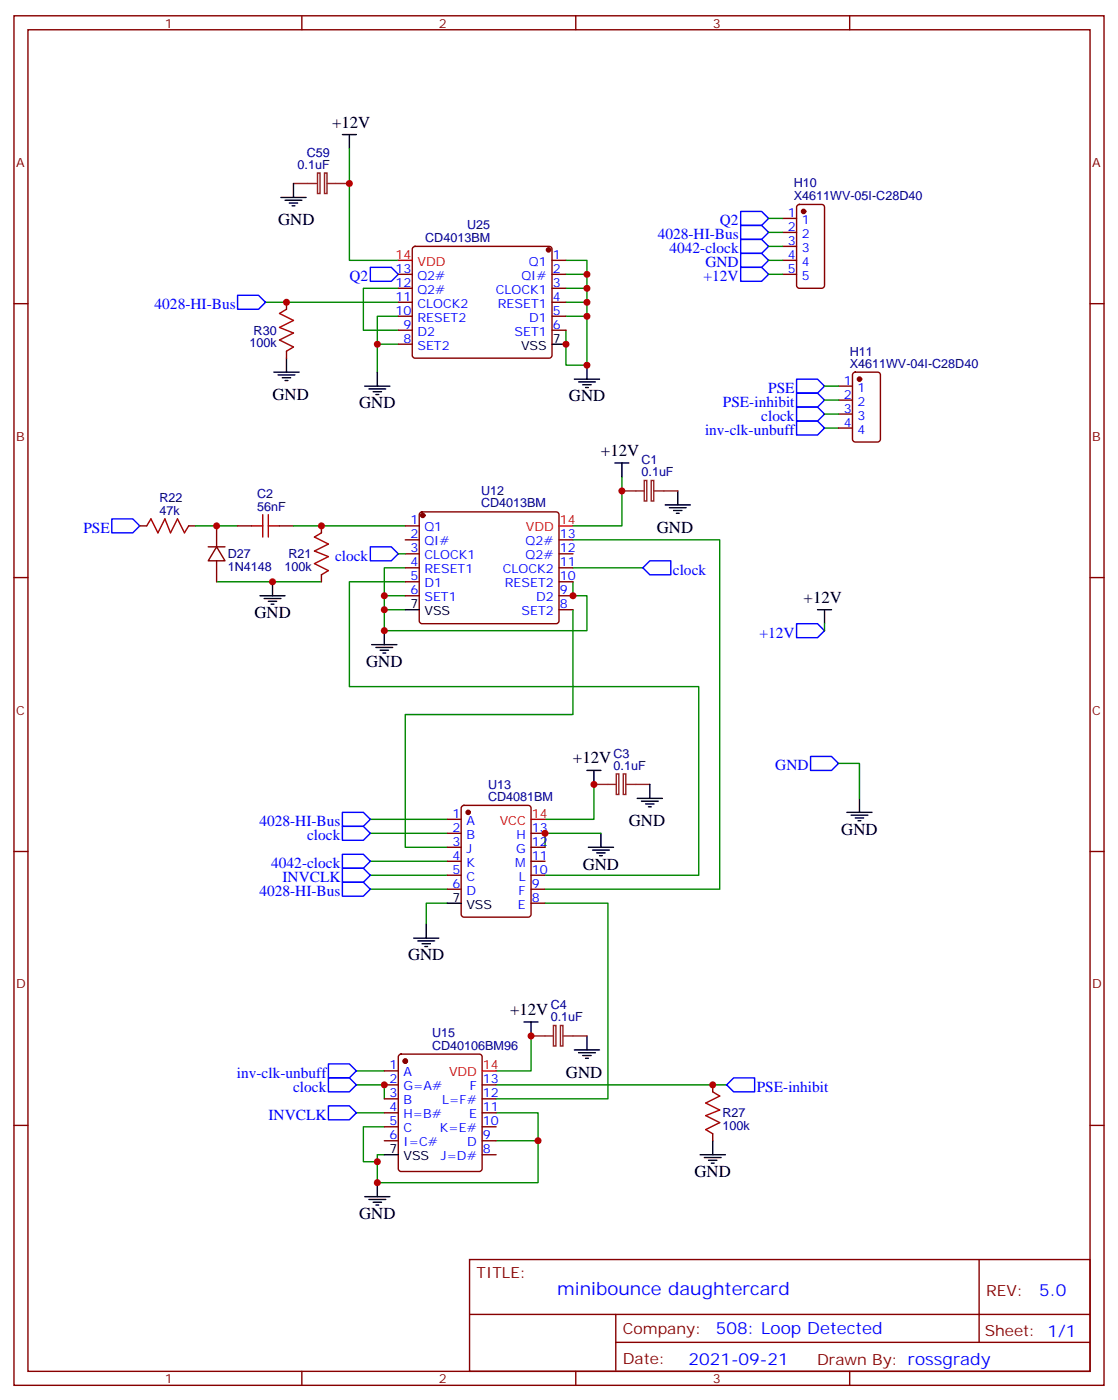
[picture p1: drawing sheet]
<svg xmlns="http://www.w3.org/2000/svg" width="282mm" height="353mm" viewBox="0 0 282 353" stroke-linecap="round" stroke-linejoin="round" font-family="sans-serif">
<g fill="none" stroke="#870000" stroke-width=".35">
<path d="M3.5 4h275.2v345.7h-275.2zM7.1 7.5h268.1v338.7h-268.1zM76.2 4v3.5M145.3 4v3.5M214.5 4v3.5M197.6 55.1h3.5M197.6 58.7h3.5M201.3 51.8l.5-.2h5.6a.71 .71 0 0 1 .7 .7v20l-.7 .5h-5.6l-.5-.3-.2-.4v-19.8zM3.5 76.7h3.6M72.3 76.3v1.8M100.5 69.3h3.6M100.5 72.8h3.6"/>
<path d="M100.5 76.3h3.6M100.5 79.8h3.6M104.3 62.4l.5-.2h33.8a.71 .71 0 0 1 .7 .7v26.8l-.2 .5-.5 .2h-33.8l-.5-.2-.2-.5v-26.8zM139.3 65.7h3.6M139.3 69.3h3.6M139.3 72.8h3.6M139.3 76.3h3.6M139.3 79.8h3.6M197.6 65.7h3.5M197.6 69.3h3.5M197.6 62.2h3.5M275.2 76.7h3.5"/>
<path d="M72.3 88.7v1.7M100.5 83.4h3.6M100.5 86.9h3.6M139.3 83.4h3.6M211.7 97.5h3.5M215.4 94.2l.5-.3h5.6a.71 .71 0 0 1 .7 .8v16.5l-.7 .4h-5.6l-.5-.3-.2-.4v-16.2zM211.7 101h3.5M211.7 104.5h3.5M211.7 108.1h3.5M35.3 132.8h1.7M47.6 132.8h1.8M52.6 138h4.2"/>
<path d="M54.7 138l2.1 3.6h-4.2zM54.7 132.8v5.2M60 132.8h3.5M70.6 132.8h3.5M81.1 132.8v1.7M102.3 132.8h3.5M102.3 136.3h3.5M102.3 139.8h3.5M106.1 129.4l.4-.2h33.9a.71 .71 0 0 1 .7 .7v26.8l-.2 .5-.5 .2h-33.9l-.5-.2-.2-.5v-26.8zM141.1 136.3h3.5M141.1 139.8h3.5M3.5 145.8h3.6"/>
<path d="M54.7 141.6v5.3M81.1 145.1v1.8M102.3 143.3h3.5M102.3 146.9h3.5M102.3 150.4h3.5M141.1 143.3h3.5M141.1 146.9h3.5M141.1 150.4h3.5M141.1 153.9h3.5M275.2 145.8h3.5M3.5 214.9h3.6M112.9 206.8h3.5"/>
<path d="M112.9 210.4h3.5M112.9 213.9h3.5M112.9 217.4h3.5M116.7 203.5l.4-.2h16.2a.71 .71 0 0 1 .8 .7l-.1 27.1-.7 .4h-16.2l-.5-.2-.2-.5v-26.8zM134.1 210.4h3.5M134.1 213.9h3.5M134.1 217.4h3.5M275.2 214.9h3.5M112.9 220.9h3.5M112.9 224.5h3.5M134.1 220.9h3.5M134.1 224.5h3.5"/>
<path d="M134.1 228h3.5M97 270.3h3.5M97 273.9h3.5M97 277.4h3.5M100.8 266.3l.4-.2h19.8a.71 .71 0 0 1 .7 .7l-.1 28.5-.6 .4h-19.8l-.5-.2-.2-.5v-28.2zM121.7 273.9h3.5M121.7 277.4h3.5M179.9 273.9v1.7M3.5 284.1h3.6M97 280.9h3.5M97 284.4h3.5M97 288h3.5"/>
<path d="M121.7 280.9h3.5M121.7 284.4h3.5M121.7 288h3.5M121.7 291.5h3.5M179.9 286.2v1.8M275.2 284.1h3.5M118.5 318h156.7v28.2h-156.7zM247.2 318v20.9M118.6 331.8h156.4M155.4 338.9h119.6M155.4 331.8v14.1M76.2 346.2v3.5"/>
<path d="M145.3 346.2v3.5M214.5 346.2v3.5"/>
</g>
<g fill="none" stroke="#008700" stroke-width=".35">
<path d="M88.2 37.5v28.2h12.3M194 55.1h3.6M194 58.7h3.6M67 76.3h33.5M100.5 72.8h-8.8v10.6h8.8M100.5 79.8h-5.3v7.1M142.9 65.7h5.3v3.6M142.9 69.3h5.3v3.5M142.9 72.8h5.3v19.4h-5.3v-8.8M142.9 76.3h5.3M142.9 79.8h5.3M194 62.2h3.6"/>
<path d="M194 65.7h3.6M194 69.3h3.6M100.5 86.9h-5.3v7M208.1 97.5h3.6M208.1 108.1h3.6M208.1 101h3.6M208.1 104.5h3.6M49.4 132.8h10.6M74.1 132.8h28.2M100.5 139.8h1.8M144.6 136.3h37.1v88.2h-44.1M157 120.4v12.4h-12.4"/>
<path d="M54.7 146.9h26.4M102.3 146.9h-14.1v26.4h88.2v47.6h-38.8M102.3 143.3h-5.3v7.1M102.3 150.4h-5.3v3.5M144.6 153.9v26.5h-42.3v33.5h10.6M144.6 146.9v3.5h3.6v8.8h-51.2v-5.3h5.3M144.6 143.3h17.7M208.1 157.4v1.8M149.9 198v8.8h-12.3M211.7 192.7h5.3v8.8M93.5 217.4h19.4M93.5 206.8h19.4"/>
<path d="M93.5 210.4h19.4M151.7 210.4h-14.1v3.5M93.5 220.9h19.4M93.5 224.5h19.4M112.9 228h-5.3v5.3M137.6 228h15.9v49.4h-28.3M90 273.9h7v3.5M90 270.3h7M125.2 273.9h58.2M134.1 261.5v8.8h-8.9M90 280.9h7M97 284.4h-5.3v8.9h3.5"/>
<path d="M125.2 280.9h10.6v17.7h-40.6v-7.1h1.8M125.2 288h10.6"/>
</g>
<g fill="none" stroke="#00f" stroke-width=".35">
<path d="M187 53.4h5.3l1.7 1.7-1.7 1.8h-5.3zM187 56.9h5.3l1.7 1.8-1.7 1.7h-5.3zM60 74.5h5.3l1.7 1.8-1.7 1.8h-5.3zM93.5 67.5h5.3l1.7 1.8-1.7 1.7h-5.3zM187 60.4h5.3l1.7 1.8-1.7 1.8h-5.3zM187 67.5h5.3l1.7 1.8-1.7 1.7h-5.3zM187 64h5.3l1.7 1.7-1.7 1.8h-5.3zM201.1 95.7h5.3l1.7 1.8-1.7 1.7h-5.3zM201.1 99.2h5.3l1.7 1.8-1.7 1.8h-5.3zM201.1 102.8h5.3l1.7 1.7-1.7 1.8h-5.3zM201.1 106.3h5.3l1.7 1.8-1.7 1.7h-5.3zM28.2 131h5.3l1.8 1.8-1.8 1.7h-5.3z"/>
<path d="M93.5 138h5.3l1.7 1.8-1.7 1.8h-5.3zM164 141.6h5.3v3.5h-5.3l-1.7-1.8zM201.1 157.4h5.3l1.7 1.8-1.7 1.8h-5.3zM204.6 191h5.3l1.8 1.7-1.8 1.8h-5.3zM86.4 215.7h5.3l1.8 1.7-1.8 1.8h-5.3zM86.4 219.2h5.3l1.8 1.7-1.8 1.8h-5.3zM86.4 205.1h5.3l1.8 1.7-1.8 1.8h-5.3zM86.4 208.6h5.3l1.8 1.8-1.8 1.7h-5.3zM86.4 222.7h5.3l1.8 1.8-1.8 1.7h-5.3zM82.9 279.2h5.3l1.8 1.7-1.8 1.8h-5.3zM82.9 272.1h5.3l1.8 1.8-1.8 1.7h-5.3zM82.9 268.6h5.3l1.8 1.7-1.8 1.8h-5.3z"/>
<path d="M183.4 273.9l1.8-1.8h5.3v3.5h-5.3z"/>
</g>
<g fill="none" stroke="#000" stroke-width=".35">
<path d="M86.4 34h3.6M88.2 34v3.5M70.9 49.8h6.4M72 50.6h4.2M73 51.3h2.1M73.7 52h.7M74.1 46.3v3.5M69.1 93.9h6.4M70.2 94.7h4.2M71.3 95.4h2.1M72 96.1h.7M72.3 90.4v3.5"/>
<path d="M92.1 97.5h6.3M93.1 98.2h4.3M94.2 98.9h2.1M94.9 99.6h.7M95.2 93.9v3.6M139.3 86.9h3.6M145 95.7h6.3M146 96.4h4.3M147.1 97.1h2.1M147.8 97.8h.7M148.2 92.2v3.5M155.2 116.9h3.5"/>
<path d="M157 116.9v3.5M167.9 127.5h6.4M169 128.2h4.2M170 128.9h2.2M170.7 129.6h.7M171.1 123.9v3.6M65.6 150.4h6.4M66.7 151.1h4.2M67.7 151.8h2.1M68.4 152.5h.7M68.8 146.9v3.5M97 159.2v3.5"/>
<path d="M102.3 153.9h3.5M206.4 153.9h3.5M208.1 153.9v3.5M93.8 162.7h6.4M94.9 163.4h4.2M96 164.1h2.1M96.7 164.9h.7M148.2 194.5h3.5M149.9 194.5v3.5M164 198v3.5M148.5 213.9h6.4M149.6 214.6h4.2"/>
<path d="M150.6 215.3h2.2M151.3 216h.7M151.7 210.4v3.5M160.9 201.5h6.3M161.9 202.2h4.3M163 203h2.1M163.7 203.7h.7M213.8 205.1h6.3M214.8 205.8h4.3M215.9 206.5h2.1M216.6 207.2h.7M217 201.5v3.6"/>
<path d="M104.4 236.8h6.4M105.5 237.5h4.2M106.5 238.2h2.2M107.2 238.9h.7M107.6 233.3v3.5M112.9 228h3.5M132.3 258h3.5M134.1 258v3.5M145 265h6.3M146 265.7h4.3M147.1 266.5h2.1M147.8 267.2h.7"/>
<path d="M148.2 261.5v3.5M95.2 298.6v3.5M97 291.5h3.5M176.7 291.5h6.4M177.8 292.2h4.2M178.9 292.9h2.1M179.6 293.6h.7M179.9 288v3.5M92.1 302.1h6.3M93.1 302.8h4.3M94.2 303.5h2.1M94.9 304.2h.7"/>
</g>
<path d="M72.3 78.1l-1.7 1 3.5 1.8-3.5 1.8 3.5 1.4-3.5 1.7 3.5 1.8-1.8 1.1M37 132.8l1.1-1.8 1.8 3.5 1.7-3.5 1.4 3.5 1.8-3.5 1.8 3.5 1-1.7M63.5 132.8h2.8M66.3 129.9v5.7M67.7 132.8h2.9M67.7 129.9v5.7M81.1 134.5l-1.7 1.1 3.5 1.7-3.5 1.8 3.5 1.4-3.5 1.8 3.5 1.7-1.8 1.1M179.9 275.6l1.8 1.1-3.5 1.7 3.5 1.8-3.5 1.4 3.5 1.8-3.5 1.8 1.7 1" fill="none" stroke="#a10000" stroke-width=".35"/>
<g fill="none" stroke="#8c2424" stroke-width=".35">
<path d="M74.1 46.3h6M80.2 43.7h.6v5.2h-.6zM81.9 43.7h.6v5.2h-.6zM82.5 46.3h5.7M157 123.9h5.6M162.6 121.3h.7v5.2h-.7zM164.4 121.3h.6v5.2h-.6zM165.1 123.9h6M149.9 198h5.7M155.6 195.4h.6v5.2h-.6zM157.3 195.4h.7v5.2h-.7zM158 198h6"/>
<path d="M139.7 258.9h.6v5.2h-.6zM141.5 258.9h.6v5.2h-.6zM134.1 261.5h5.6M142.2 261.5h6"/>
</g>
<g fill="#870000" stroke="#870000" stroke-width=".35">
<circle cx="102.3" cy="267.9" r=".53"/>
<circle cx="118.2" cy="205.1" r=".53"/>
<circle cx="106.7" cy="130.1" r=".53"/>
<circle cx="138.5" cy="63.1" r=".53"/>
<circle cx="217" cy="95.7" r=".53"/>
<circle cx="202.8" cy="53.4" r=".53"/>
</g>
<path d="M100.5 65.7h3.6M141.1 132.8h3.5M134.1 206.8h3.5M121.7 270.3h3.5" fill="none" stroke="#f00" stroke-width=".35"/>
<g fill="#c00">
<circle cx="148.2" cy="69.3" r=".88"/>
<circle cx="148.2" cy="72.8" r=".88"/>
<circle cx="148.2" cy="76.3" r=".88"/>
<circle cx="148.2" cy="79.8" r=".88"/>
<circle cx="148.2" cy="92.2" r=".88"/>
<circle cx="135.8" cy="288" r=".88"/>
<circle cx="95.3" cy="293.3" r=".88"/>
<circle cx="137.6" cy="210.4" r=".88"/>
<circle cx="72.3" cy="76.3" r=".88"/>
<circle cx="95.3" cy="298.6" r=".88"/>
<circle cx="179.9" cy="273.9" r=".88"/>
<circle cx="134.1" cy="261.5" r=".88"/>
<circle cx="97" cy="273.9" r=".88"/>
<circle cx="157" cy="123.9" r=".88"/>
<circle cx="149.9" cy="198" r=".88"/>
<circle cx="97" cy="159.2" r=".88"/>
<circle cx="144.6" cy="150.4" r=".88"/>
<circle cx="97" cy="150.4" r=".88"/>
<circle cx="97" cy="153.9" r=".88"/>
<circle cx="68.8" cy="146.9" r=".88"/>
<circle cx="54.7" cy="132.8" r=".88"/>
<circle cx="81.1" cy="132.8" r=".88"/>
<circle cx="95.3" cy="86.9" r=".88"/>
<circle cx="88.2" cy="46.3" r=".88"/>
<circle cx="142.9" cy="86.9" r=".88"/>
</g>
<text font-size="4.6" fill="#00f" x="140.6" y="327">minibounce daughtercard</text>
<g font-size="4.2">
<text x="83.8" y="32.2">+12V</text>
<text x="70.2" y="56.9">GND</text>
<text x="68.8" y="101">GND</text>
<text x="143.6" y="101.4">GND</text>
<text x="90.7" y="103.1">GND</text>
<text x="151.7" y="115.1">+12V</text>
<text x="165.8" y="134.5">GND</text>
<text x="202.8" y="152.2">+12V</text>
<text x="64.2" y="156">GND</text>
<text x="92.4" y="168.4">GND</text>
<text x="144.6" y="192.7">+12V</text>
<text x="158.7" y="208.6">GND</text>
<text x="212.4" y="210.7">GND</text>
<text x="147.1" y="219.5">GND</text>
<text x="103" y="242.5">GND</text>
<text x="128.8" y="256.2">+12V</text>
<text x="142.9" y="272.1">GND</text>
<text x="175.3" y="297.1">GND</text>
<text x="90.7" y="307.7">GND</text>
</g>
<g font-size="4.2" fill="#00f">
<text x="262.3" y="327.2">5.0</text>
<text x="180.7" y="336.8">508: Loop Detected</text>
<text x="173.8" y="344.6">2021-09-21</text>
</g>
<g font-size="3.9" fill="#00f">
<text x="181.7" y="56.9">Q2</text>
<text x="166" y="60.4">4028-HI-Bus</text>
<text x="169" y="64">4042-clock</text>
<text x="88.2" y="71">Q2</text>
<text x="177.6" y="71">+12V</text>
<text x="178.1" y="67.5">GND</text>
<text x="39" y="78.1">4028-HI-Bus</text>
<text x="193.9" y="99.2">PSE</text>
<text x="182.5" y="102.8">PSE-inhibit</text>
<text x="192.2" y="106.3">clock</text>
<text x="178" y="109.8">inv-clk-unbuff</text>
<text x="21.1" y="134.5">PSE</text>
<text x="84.6" y="141.6">clock</text>
<text x="169.9" y="145.1">clock</text>
<text x="191.7" y="161">+12V</text>
<text x="195.7" y="194.5">GND</text>
<text x="65.5" y="208.6">4028-HI-Bus</text>
<text x="77.5" y="212.1">clock</text>
<text x="68.5" y="219.2">4042-clock</text>
<text x="65.5" y="226.2">4028-HI-Bus</text>
<text x="71.3" y="222.7">INVCLK</text>
<text x="59.8" y="272.1">inv-clk-unbuff</text>
<text x="74" y="275.6">clock</text>
<text x="191" y="275.6">PSE-inhibit</text>
<text x="67.8" y="282.7">INVCLK</text>
</g>
<g font-size="3.9" fill="#800">
<text x="120.3" y="322.5">TITLE:</text>
<text x="248.9" y="327.2">REV:</text>
<text x="157.2" y="336.7">Company:</text>
<text x="248.6" y="337.4">Sheet: 1/1</text>
<text x="157.2" y="344.4">Date:</text>
<text x="206.2" y="344.5">Drawn By: rossgrady</text>
</g>
<g font-size="3.2" fill="#800">
<text x="41.6" y="7">1</text>
<text x="110.8" y="7">2</text>
<text x="179.9" y="7">3</text>
<text x="4.1" y="42.1">A</text>
<text x="275.7" y="42.1">A</text>
<text x="4.1" y="111.2">B</text>
<text x="275.7" y="111.2">B</text>
<text x="4.1" y="180.4">C</text>
<text x="275.7" y="180.4">C</text>
<text x="4.1" y="249.5">D</text>
<text x="275.7" y="249.5">D</text>
<text x="41.6" y="349.2">1</text>
<text x="110.8" y="349.2">2</text>
<text x="179.9" y="349.2">3</text>
</g>
<g font-size="3.2" fill="#000080">
<text x="77.4" y="39.6">C59</text>
<text x="75.1" y="42.6">0.1uF</text>
<text x="200.4" y="47.2">H10</text>
<text x="200.4" y="50.4">X4611WV-05I-C28D40</text>
<text x="117.9" y="57.9">U25</text>
<text x="107.3" y="61">CD4013BM</text>
<text x="63" y="87.7">100k</text>
<text x="64" y="84.5">R30</text>
<text x="214.5" y="89.8">H11</text>
<text x="214.5" y="92.9">X4611WV-04I-C28D40</text>
<text x="161.9" y="117.2">C1</text>
<text x="64.9" y="125.7">C2</text>
<text x="121.4" y="124.9">U12</text>
<text x="161.9" y="120.2">0.1uF</text>
<text x="40.2" y="129.9">47k</text>
<text x="40.2" y="126.8">R22</text>
<text x="64.9" y="128.9">56nF</text>
<text x="121.4" y="128">CD4013BM</text>
<text x="57.5" y="140.9">D27</text>
<text x="72.8" y="141">R21</text>
<text x="57.5" y="144.1">1N4148</text>
<text x="71.8" y="144.1">100k</text>
<text x="154.9" y="191.3">C3</text>
<text x="154.9" y="194.3">0.1uF</text>
<text x="123.2" y="202.2">CD4081BM</text>
<text x="123.2" y="199.1">U13</text>
<text x="139" y="257.8">0.1uF</text>
<text x="139" y="254.8">C4</text>
<text x="109.1" y="261.9">U15</text>
<text x="109.1" y="265">CD40106BM96</text>
<text x="182.4" y="285.2">100k</text>
<text x="182.4" y="282.1">R27</text>
</g>
<g font-size="3.2" fill="#00f">
<text x="198.9" y="54.8">1</text>
<text x="198.9" y="58.3">2</text>
<text x="202.4" y="56.6">1</text>
<text x="139.5" y="65.4">1</text>
<text x="198.9" y="61.8">3</text>
<text x="198.9" y="65.4">4</text>
<text x="202.4" y="60.1">2</text>
<text x="202.4" y="63.6">3</text>
<text x="99.9" y="68.9">13</text>
<text x="105.4" y="70.7">Q2#</text>
<text x="131.6" y="70.7">QI#</text>
<text x="133.5" y="67.1">Q1</text>
<text x="139.5" y="68.9">2</text>
<text x="198.9" y="68.9">5</text>
<text x="202.4" y="67.1">4</text>
<text x="202.4" y="70.7">5</text>
<text x="99.9" y="76">11</text>
<text x="99.9" y="72.4">12</text>
<text x="105.4" y="77.7">CLOCK2</text>
<text x="105.4" y="74.2">Q2#</text>
<text x="125.1" y="74.2">CLOCK1</text>
<text x="125.7" y="77.7">RESET1</text>
<text x="139.5" y="72.4">3</text>
<text x="139.5" y="76">4</text>
<text x="99.9" y="79.5">10</text>
<text x="101.9" y="83">9</text>
<text x="105.4" y="81.2">RESET2</text>
<text x="133.6" y="81.2">D1</text>
<text x="139.5" y="79.5">5</text>
<text x="139.5" y="83">6</text>
<text x="101.9" y="86.5">8</text>
<text x="105.4" y="88.3">SET2</text>
<text x="105.4" y="84.8">D2</text>
<text x="129.9" y="84.8">SET1</text>
<text x="213" y="97.1">1</text>
<text x="213" y="100.6">2</text>
<text x="216.5" y="98.9">1</text>
<text x="213" y="104.2">3</text>
<text x="213" y="107.7">4</text>
<text x="216.5" y="102.4">2</text>
<text x="216.5" y="105.9">3</text>
<text x="216.5" y="109.5">4</text>
<text x="103.6" y="132.4">1</text>
<text x="103.6" y="135.9">2</text>
<text x="107.1" y="134.2">Q1</text>
<text x="107.1" y="137.7">QI#</text>
<text x="132.7" y="137.7">Q2#</text>
<text x="141.3" y="135.9">13</text>
<text x="103.6" y="139.5">3</text>
<text x="103.6" y="143">4</text>
<text x="107.1" y="141.2">CLOCK1</text>
<text x="132.7" y="141.2">Q2#</text>
<text x="141.3" y="143">11</text>
<text x="141.3" y="139.5">12</text>
<text x="103.6" y="146.5">5</text>
<text x="107.1" y="144.7">RESET1</text>
<text x="107.1" y="148.3">D1</text>
<text x="126.9" y="144.7">CLOCK2</text>
<text x="127.4" y="148.3">RESET2</text>
<text x="141.3" y="146.5">10</text>
<text x="103.6" y="150">6</text>
<text x="107.1" y="151.8">SET1</text>
<text x="131.7" y="155.3">SET2</text>
<text x="135.3" y="151.8">D2</text>
<text x="141.3" y="153.6">8</text>
<text x="141.3" y="150">9</text>
<text x="114.2" y="206.5">1</text>
<text x="117.7" y="208.2">A</text>
<text x="114.2" y="210">2</text>
<text x="114.2" y="213.5">3</text>
<text x="117.7" y="211.8">B</text>
<text x="117.7" y="215.3">J</text>
<text x="130.3" y="215.3">G</text>
<text x="130.4" y="211.8">H</text>
<text x="134.2" y="213.5">12</text>
<text x="134.2" y="210">13</text>
<text x="114.2" y="217.1">4</text>
<text x="114.2" y="220.6">5</text>
<text x="117.7" y="218.8">K</text>
<text x="130.1" y="218.8">M</text>
<text x="134.2" y="220.6">10</text>
<text x="134.2" y="217.1">11</text>
<text x="114.2" y="224.1">6</text>
<text x="117.7" y="222.4">C</text>
<text x="117.7" y="225.9">D</text>
<text x="130.9" y="225.9">F</text>
<text x="131" y="222.4">L</text>
<text x="134.2" y="227.6">8</text>
<text x="134.2" y="224.1">9</text>
<text x="130.7" y="229.4">E</text>
<text x="98.4" y="270">1</text>
<text x="98.4" y="273.5">2</text>
<text x="101.8" y="271.7">A</text>
<text x="101.8" y="275.3">G=A#</text>
<text x="118.6" y="275.3">F</text>
<text x="121.9" y="273.5">13</text>
<text x="98.4" y="277">3</text>
<text x="98.4" y="280.6">4</text>
<text x="101.8" y="278.8">B</text>
<text x="111.6" y="278.8">L=F#</text>
<text x="121.9" y="280.6">11</text>
<text x="121.9" y="277">12</text>
<text x="98.4" y="284.1">5</text>
<text x="98.4" y="287.6">6</text>
<text x="101.8" y="282.3">H=B#</text>
<text x="101.8" y="285.9">C</text>
<text x="111" y="285.9">K=E#</text>
<text x="118.4" y="282.3">E</text>
<text x="121.9" y="287.6">9</text>
<text x="121.9" y="284.1">10</text>
<text x="101.8" y="289.4">I=C#</text>
<text x="111.3" y="292.9">J=D#</text>
<text x="118" y="289.4">D</text>
<text x="121.9" y="291.1">8</text>
</g>
<g font-size="3.2" fill="#f00">
<text x="99.9" y="65.4">14</text>
<text x="105.4" y="67.1">VDD</text>
<text x="132.7" y="134.2">VDD</text>
<text x="141.3" y="132.4">14</text>
<text x="126.1" y="208.2">VCC</text>
<text x="134.2" y="206.5">14</text>
<text x="121.9" y="270">14</text>
<text x="113.3" y="271.7">VDD</text>
</g>
<g font-size="3.2">
<text x="131.5" y="88.3">VSS</text>
<text x="139.5" y="86.5">7</text>
<text x="103.6" y="153.6">7</text>
<text x="107.1" y="155.3">VSS</text>
<text x="114.2" y="227.6">7</text>
<text x="117.7" y="229.4">VSS</text>
<text x="98.4" y="291.1">7</text>
<text x="101.8" y="292.9">VSS</text>
</g>
</svg>
